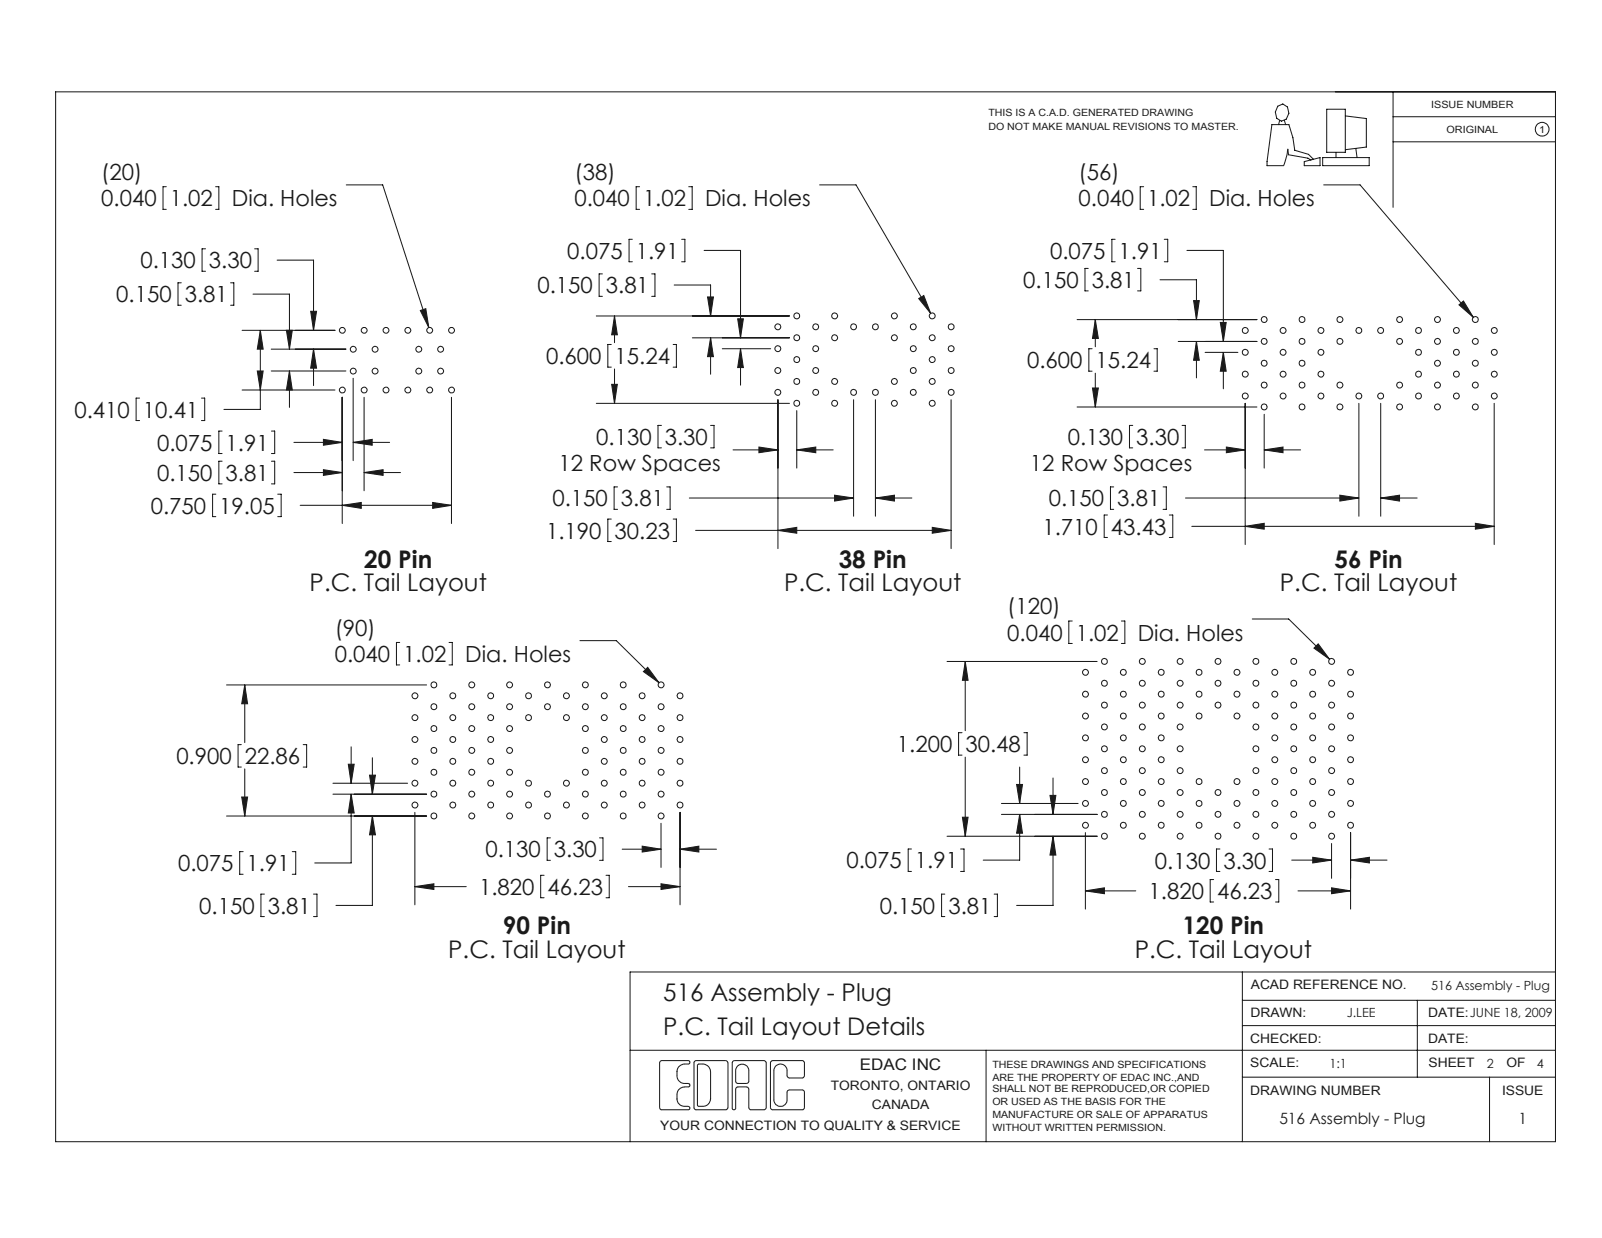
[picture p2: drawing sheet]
<svg xmlns="http://www.w3.org/2000/svg" width="279mm" height="216mm" viewBox="0 0 279 216" stroke-linecap="round" stroke-linejoin="round" font-family="sans-serif">
<g fill="none" stroke="#191924" stroke-width=".18">
<path d="M9.7 16h261.6v183.1h-261.6zM222.8 18.5l.9-.4 .8 .6 .3 1.1-.5 1-.8 .3-.8-.5-.3-1.1zM231.4 19h3.2v7.6h-3.2zM243 16v20.2M29 32.6h-.6v3.9h.6M37.6 32.6h.6v3.9h-.6M60.4 32.2h6.3l8.1 24.9M111.5 32.6h-.6v3.9h.6M120.1 32.6h.6v3.9h-.6M142.9 32.2h6.4l13 22.4M199.5 32.6h-.6v3.9h.6M208 32.6h.6v3.9h-.6"/>
<path d="M223.2 21.1l-.2 .6M224 21l.2 .7M227.5 28.2l2.7-.7v1.4h-2.7zM229.1 27.8l-.9-.9-2.4-.7-.3-2.2-.7-2.3h-3l-.8 7.2h2.9l.5-1.8 .2-1.1 .1 1 3.4 .6 .5 .3M230.7 27.5h8.1v1.4h-8.1zM230.9 32.2h6.3l19.8 23.2M233 26.6v.9M234.6 20.2l3.7 .5v4.9l-3.7 .5M236.5 25.9l.2 1.6M243 20.4h28.3M243 24.7h28.3M31.6 49.3h-.6v3.9h.6"/>
<path d="M35.8 43.4h-.6v3.9h.6M40.2 49.3h.6v3.9h-.6M42.2 57.6h16.2M44.1 51.3h6.4v9.6M44.4 43.4h.6v3.9h-.6M45.4 57.6l.5 3.3h-1zM45.4 57.6v13.8h-6.3M48.3 45.4h6.4v12.2M50 57.6h1l-.5 3.3zM54.2 54.3h1l-.5 3.3zM73.3 54.2l1-.4 .5 3.3zM104 55.1h33.7"/>
<path d="M105.1 47.8h-.6v3.9h.6M107.2 55.1v4.7M107.2 55.1l.5 3.3h-1zM110.3 41.7h-.6v3.9h.6M113.7 47.8h.5v3.9h-.5M117.6 49.7h6.3v5.4M118.9 41.7h.6v3.9h-.6M120.8 58.9h16.9M122.8 43.7h6.4v15.2M123.4 51.8h1l-.5 3.3zM123.9 58.9v6.4M123.9 58.9l.5 3.3h-1z"/>
<path d="M128.7 55.6h.9l-.4 3.3zM160.2 52.1l.9-.6 1.2 3.1zM187.9 55.7h31.3M189.8 46.8h-.6v3.9h.6M191 55.7l.6 3.3h-1.1zM191 55.7v4.8M194.5 41.7h-.6v3.9h.6M198.4 46.8h.6v3.9h-.6M202.3 48.8h6.4v6.9M203.1 41.7h.6v3.9h-.6M205.5 59.5h13.7M207 43.7h6.4v15.8"/>
<path d="M208.2 52.4h1l-.5 3.3zM208.7 59.5l.5 3.3h-1zM208.7 59.5v6.4M212.8 56.2h1.1l-.5 3.3zM254.5 53.2l.7-.7 1.8 2.9zM24.3 69.4h-.6v3.9h.6M35.1 69.4h.6v3.9h-.6M38.7 75.2h-.5v3.9h.5M42.2 68h16.2M44.9 64.7h1l-.5 3.3zM47.3 60.9h13M47.3 64.7h13"/>
<path d="M47.3 75.2h.6v3.9h-.6M50.5 64.7l.5 3.3h-1zM50.5 64.7v6.3M51.3 77.2h8.4M54.7 60.9l.5 3.3h-1zM54.7 60.9v6.3M56.4 76.6l3.3 .6-3.3 .4zM59.7 69.3v22M61.6 66v14.3M61.6 77.2h6.3M61.6 77.2l3.3-.6v1zM63.5 69.3v16.3"/>
<path d="M78.7 69.3v22M104 70.3h33.7M106.6 60.1h-.6v3.9h.6M106.7 67h1l-.5 3.3zM107.2 64.3v6M115.4 74.2h-.6v3.9h.6M117.4 60.1h.6v3.9h-.6M123.9 74.2h.6v3.9h-.6M126 60.8h8.4M127.8 78.5h7.9M129.2 60.8l.4 3.3h-.9zM129.2 60.8v6.4"/>
<path d="M132.4 78l3.3 .5-3.3 .5zM135.7 69.7v26M139 78.5l3.3-.5v1zM139 71.6v10M139 78.5h6.3M148.9 69.7v20.3M152.7 69.7v20.3M165.9 69.7v26M187.9 71h31.3M190.5 60.8h-.6v3.9h.6M190.5 67.7h1.1l-.6 3.3zM191 65.1v5.9"/>
<path d="M197.6 74.2h-.6v3.9h.6M201.3 60.8h.5v3.9h-.5M206.2 74.2h.5v3.9h-.5M210.1 78.5h7.1M210.2 61.5h5.7M213.4 61.5l.5 3.2h-1.1zM213.4 61.5v6.3M213.9 78l3.3 .5-3.3 .5zM217.2 70.3v24.7M220.5 78.5h6.3M220.5 72.2v9.4M220.5 78.5l3.3-.5v1z"/>
<path d="M237 70.3v19.7M240.8 70.3v19.7M260.6 70.3v24.7M37.6 86.2h-.5v3.9h.5M38.7 80.4h-.5v4h.5M47.3 80.4h.6v4h-.6M48.4 86.2h.6v3.9h-.6M51.3 82.4h8.4M52.4 88.1h26.3M56.4 81.9l3.3 .5-3.3 .5zM59.7 88.1l3.3-.5v1.1zM63.5 82.4l3.3-.5v1z"/>
<path d="M63.5 82.4h6.3M75.5 87.6l3.2 .5-3.2 .6zM106.6 90.5h-.6v3.9h.6M107.7 84.9h-.6v3.9h.6M116.3 84.9h.6v3.9h-.6M117.4 90.5h.6v3.9h-.6M120.2 86.9h28.7M121.3 92.5h44.6M135.7 92.5l3.3-.5v1zM145.6 86.4l3.3 .5-3.3 .5zM152.7 86.9l3.3-.5v1zM152.7 86.9h6.3"/>
<path d="M162.6 92l3.3 .5-3.3 .5zM193.1 89.8h-.5v3.9h.5M194.2 84.9h-.5v3.9h.5M202.8 84.9h.6v3.9h-.6M203.9 89.8h.6v3.9h-.6M206.8 86.9h30.2M207.9 91.8h52.7M217.2 91.8l3.3-.5v1zM233.7 86.4l3.3 .5-3.3 .5zM240.8 86.9l3.3-.5v1zM240.8 86.9h6.4M257.3 91.3l3.3 .5-3.3 .5z"/>
<path d="M39.5 119.5h34.9M42.7 119.5l.5 3.2h-1zM42.7 119.5v10M69.7 112h-.6v4h.6M78.3 112h.6v4h-.6M101.1 111.7h6.4l7.4 7.4M113 116.4l1.9 2.7-2.7-2zM165.2 115.4h26.1M168.3 115.4v12M168.3 115.4l.5 3.2h-.9zM187 108.3h-.6v3.9h.6M195.6 108.3h.6v3.9h-.6"/>
<path d="M218.4 107.9h6.4l7.1 7.1M229.9 112.3l2 2.7-2.7-2zM42.1 129.9h-.6v3.9h.6M42.2 139h1l-.5 3.3zM42.7 134.1v8.2M52.9 129.9h.6v3.9h-.6M58.1 138.5h16.3M58.1 136.6h13M60.7 133.3h1.1l-.6 3.3zM61.2 138.5v12h-6.3M61.2 130.2v6.4M61.2 138.5l.6 3.3h-1.1z"/>
<path d="M64.5 135.2h1l-.6 3.3zM64.9 132.2v6.3M167.8 127.8h-.6v3.9h.6M168.3 132v13.8M177.3 136.8h1l-.5 3.3zM177.8 133.8v6.3M178.6 127.8h.5v3.9h-.5M183.1 138.7h1l-.4 3.3zM183.7 135.7v6.3M39.5 142.3h34.9M42.4 148.5h-.6v4h.6M46.1 155.9h-.6v3.9h.6"/>
<path d="M51 148.5h.6v4h-.6M54.7 155.9h.6v3.9h-.6M64.9 142.3v15.6h-6.3M64.9 142.3l.6 3.3h-1zM72.4 154.6l3.3-.5v1zM72.4 141.7v16.1M72.4 154.6h8.9M94.9 152.6h-.6v4h.6M96 146.1h-.6v3.9h.6M104.6 146.1h.6v3.9h-.6M105.7 152.6h.6v4h-.6M108.5 148.1h6.8"/>
<path d="M109.6 154.6h9M112 147.6l3.3 .5-3.3 .5zM115.3 143.6v7.7M115.3 154.1l3.3 .5-3.3 .5zM118.6 148.1l3.3-.5v1zM118.6 141.7v16.1M118.6 148.1h6.4M159 148.1h-.6v3.9h.6M164.8 155.9h-.6v3.9h.6M165.2 145.8h26.1M167.5 148.1h.6v3.9h-.6M167.9 142.5h.9l-.5 3.3z"/>
<path d="M173.4 155.9h.6v3.9h-.6M174.7 142h16.6M174.7 140.1h13.3M177.8 142l.5 3.3h-1zM177.8 142v8h-6.3M183.7 145.8l.4 3.3h-1zM183.7 145.8v12.1h-6.4M189.3 155.4l3.3-.6v1.1zM189.3 145.2v13.3M189.3 155.4h8.8M211.7 153.4h-.6v3.9h.6M212.8 148.1h-.6v3.9h.6"/>
<path d="M221.3 148.1h.6v3.9h-.6M222.5 153.4h.5v3.9h-.5M225.3 150h6.9M226.4 155.4h9.1M229 149.5l3.2 .5-3.2 .5zM232.2 154.8l3.3 .6-3.3 .5zM232.2 147.1v6.1M235.5 145.2v13.3M235.5 150h6.4M235.5 150l3.3-.5v1zM216.7 178.9h54.6M216.7 174.4h54.6"/>
<path d="M216.7 169.5v29.6M247.2 174.4v13.5M271.3 169.5h-161.4v29.6M109.9 183.2h161.4M118.1 186.9a1.32 1.32 0 0 1 1.4-1.3h.5a.3 .3 0 0 0 .3-.3 .3 .3 0 0 0-.3-.3h-4.6l-.3 .1-.1 8a.37 .37 0 0 0 .5 .4h4.5a.3 .3 0 0 0 .3-.3 .3 .3 0 0 0-.3-.3h-.5a1.32 1.32 0 0 1-1.4-1.3M118.1 186.8v.8a1.32 1.32 0 0 0 1.4 1.3h.5a.3 .3 0 0 1 .3 .3 .3 .3 0 0 1-.3 .3h-.5a1.38 1.38 0 0 0-1.4 1.4v.8M121.1 185.1l.3-.1h5.2l.3 .1 .1 .3v7.7a.42 .42 0 0 1-.5 .4h-5a.37 .37 0 0 1-.5-.4v-7.9zM123.9 191.6a1.38 1.38 0 0 1-1.3 1.3h-.8l-.2-.2v-7l.2-.1h.8a1.38 1.38 0 0 1 1.3 1.3v4.8M127.9 185h5.4l.3 .3v8.1l-.3 .1h-2.5l-.1-.1-.1-3.5-.2-.3-.2-.1h-1.5l-.3 .2-.1 .2v3.4a.3 .3 0 0 1-.3 .2 .3 .3 0 0 1-.3-.2v-8zM128.7 185.9a1.18 1.18 0 0 1 1.2-.2 1.18 1.18 0 0 1 .7 1l-.1 2.1-.3 .1h-1.5a.37 .37 0 0 1-.4-.4v-1.9zM134.5 185h5.4l.3 .1 .1 2.5-.2 .3-2.5 .1-.3-.4v-.9a1.15 1.15 0 0 0-1.2-1.1 1.15 1.15 0 0 0-1.1 1.1v5.1a1.15 1.15 0 0 0 1.1 1.1 1.15 1.15 0 0 0 1.2-1.1v-1.4l.1-.2 .2-.1h2.5l.2 .3v2.8l-.2 .3h-5.4l-.3-.1v-8.1zM172 183.2v15.9"/>
<path d="M216.7 187.9h54.6M259.8 187.9v11.2"/>
<circle cx="269" cy="22.5" r="1.19"/>
<circle cx="59.7" cy="57.6" r=".5"/>
<circle cx="63.5" cy="57.6" r=".5"/>
<circle cx="67.3" cy="57.6" r=".5"/>
<circle cx="71.1" cy="57.6" r=".5"/>
<circle cx="74.9" cy="57.6" r=".5"/>
<circle cx="78.7" cy="57.6" r=".5"/>
<circle cx="135.7" cy="57" r=".5"/>
<circle cx="139" cy="58.9" r=".51"/>
<circle cx="139" cy="55.1" r=".51"/>
<circle cx="142.3" cy="57" r=".51"/>
<circle cx="145.6" cy="58.9" r=".51"/>
<circle cx="145.6" cy="55.1" r=".51"/>
<circle cx="148.9" cy="57" r=".51"/>
<circle cx="152.7" cy="57" r=".51"/>
<circle cx="156" cy="55.1" r=".5"/>
<circle cx="156" cy="58.9" r=".5"/>
<circle cx="159.3" cy="57" r=".51"/>
<circle cx="162.6" cy="55.1" r=".51"/>
<circle cx="162.6" cy="58.9" r=".51"/>
<circle cx="165.9" cy="57" r=".5"/>
<circle cx="217.2" cy="57.6" r=".51"/>
<circle cx="220.5" cy="55.7" r=".51"/>
<circle cx="220.5" cy="59.5" r=".51"/>
<circle cx="223.8" cy="57.6" r=".51"/>
<circle cx="227.1" cy="55.7" r=".51"/>
<circle cx="227.1" cy="59.5" r=".51"/>
<circle cx="230.4" cy="57.6" r=".5"/>
<circle cx="233.7" cy="55.7" r=".51"/>
<circle cx="233.7" cy="59.5" r=".51"/>
<circle cx="237" cy="57.6" r=".51"/>
<circle cx="240.8" cy="57.6" r=".51"/>
<circle cx="244.1" cy="59.5" r=".51"/>
<circle cx="244.1" cy="55.7" r=".51"/>
<circle cx="247.4" cy="57.6" r=".51"/>
<circle cx="250.7" cy="59.5" r=".51"/>
<circle cx="250.7" cy="55.7" r=".51"/>
<circle cx="254" cy="57.6" r=".51"/>
<circle cx="257.3" cy="59.5" r=".51"/>
<circle cx="257.3" cy="55.7" r=".51"/>
<circle cx="260.6" cy="57.6" r=".51"/>
<circle cx="59.7" cy="68" r=".51"/>
<circle cx="61.6" cy="60.9" r=".51"/>
<circle cx="61.6" cy="64.7" r=".51"/>
<circle cx="63.5" cy="68" r=".51"/>
<circle cx="65.4" cy="60.9" r=".51"/>
<circle cx="65.4" cy="64.7" r=".51"/>
<circle cx="67.3" cy="68" r=".51"/>
<circle cx="71.1" cy="68" r=".51"/>
<circle cx="73" cy="60.9" r=".51"/>
<circle cx="73" cy="64.7" r=".51"/>
<circle cx="74.9" cy="68" r=".51"/>
<circle cx="76.9" cy="60.9" r=".51"/>
<circle cx="76.9" cy="64.7" r=".51"/>
<circle cx="78.8" cy="68" r=".51"/>
<circle cx="135.7" cy="64.6" r=".5"/>
<circle cx="135.7" cy="60.8" r=".5"/>
<circle cx="135.7" cy="68.4" r=".5"/>
<circle cx="139" cy="70.3" r=".51"/>
<circle cx="139" cy="66.5" r=".51"/>
<circle cx="139" cy="62.7" r=".51"/>
<circle cx="142.3" cy="64.6" r=".51"/>
<circle cx="142.3" cy="60.8" r=".51"/>
<circle cx="142.3" cy="68.4" r=".51"/>
<circle cx="145.6" cy="66.5" r=".51"/>
<circle cx="145.6" cy="70.3" r=".51"/>
<circle cx="148.9" cy="68.4" r=".51"/>
<circle cx="152.7" cy="68.4" r=".51"/>
<circle cx="156" cy="66.5" r=".5"/>
<circle cx="156" cy="70.3" r=".5"/>
<circle cx="159.3" cy="68.4" r=".51"/>
<circle cx="159.3" cy="60.8" r=".51"/>
<circle cx="159.3" cy="64.6" r=".51"/>
<circle cx="162.6" cy="62.7" r=".51"/>
<circle cx="162.6" cy="66.5" r=".51"/>
<circle cx="162.6" cy="70.3" r=".51"/>
<circle cx="165.9" cy="68.4" r=".5"/>
<circle cx="165.9" cy="60.8" r=".5"/>
<circle cx="165.9" cy="64.6" r=".5"/>
<circle cx="217.2" cy="61.4" r=".51"/>
<circle cx="217.2" cy="69.1" r=".51"/>
<circle cx="217.2" cy="65.2" r=".51"/>
<circle cx="220.5" cy="63.3" r=".51"/>
<circle cx="220.5" cy="67.1" r=".51"/>
<circle cx="220.5" cy="71" r=".51"/>
<circle cx="223.8" cy="61.4" r=".51"/>
<circle cx="223.8" cy="69.1" r=".51"/>
<circle cx="223.8" cy="65.3" r=".51"/>
<circle cx="227.1" cy="63.3" r=".51"/>
<circle cx="227.1" cy="67.1" r=".51"/>
<circle cx="227.1" cy="71" r=".51"/>
<circle cx="230.4" cy="61.4" r=".5"/>
<circle cx="230.4" cy="69.1" r=".5"/>
<circle cx="230.4" cy="65.2" r=".5"/>
<circle cx="233.7" cy="67.1" r=".51"/>
<circle cx="233.7" cy="71" r=".51"/>
<circle cx="237" cy="69.1" r=".51"/>
<circle cx="240.8" cy="69.1" r=".51"/>
<circle cx="244.1" cy="71" r=".51"/>
<circle cx="244.1" cy="67.2" r=".51"/>
<circle cx="247.4" cy="65.2" r=".51"/>
<circle cx="247.4" cy="69.1" r=".51"/>
<circle cx="247.4" cy="61.4" r=".51"/>
<circle cx="250.7" cy="71" r=".51"/>
<circle cx="250.7" cy="67.2" r=".51"/>
<circle cx="250.7" cy="63.4" r=".51"/>
<circle cx="254" cy="65.2" r=".51"/>
<circle cx="254" cy="69.1" r=".51"/>
<circle cx="254" cy="61.4" r=".51"/>
<circle cx="257.3" cy="71" r=".51"/>
<circle cx="257.3" cy="67.1" r=".51"/>
<circle cx="257.3" cy="63.3" r=".51"/>
<circle cx="260.6" cy="65.3" r=".51"/>
<circle cx="260.6" cy="69.1" r=".51"/>
<circle cx="260.6" cy="61.4" r=".51"/>
<circle cx="75.7" cy="119.4" r=".51"/>
<circle cx="82.3" cy="119.4" r=".51"/>
<circle cx="88.9" cy="119.4" r=".51"/>
<circle cx="95.5" cy="119.4" r=".5"/>
<circle cx="102.1" cy="119.4" r=".51"/>
<circle cx="108.7" cy="119.4" r=".51"/>
<circle cx="115.3" cy="119.4" r=".51"/>
<circle cx="189.3" cy="117.3" r=".51"/>
<circle cx="192.6" cy="115.3" r=".51"/>
<circle cx="192.6" cy="119.1" r=".51"/>
<circle cx="195.9" cy="117.2" r=".5"/>
<circle cx="199.2" cy="115.3" r=".51"/>
<circle cx="199.2" cy="119.1" r=".51"/>
<circle cx="202.5" cy="117.2" r=".51"/>
<circle cx="205.8" cy="115.3" r=".51"/>
<circle cx="205.8" cy="119.2" r=".51"/>
<circle cx="209.1" cy="117.2" r=".51"/>
<circle cx="212.4" cy="115.3" r=".5"/>
<circle cx="212.4" cy="119.2" r=".5"/>
<circle cx="215.7" cy="117.2" r=".51"/>
<circle cx="219" cy="115.3" r=".51"/>
<circle cx="219" cy="119.1" r=".51"/>
<circle cx="222.3" cy="117.3" r=".51"/>
<circle cx="225.6" cy="115.3" r=".51"/>
<circle cx="225.6" cy="119.1" r=".51"/>
<circle cx="228.9" cy="117.2" r=".5"/>
<circle cx="232.2" cy="115.3" r=".51"/>
<circle cx="232.2" cy="119.1" r=".51"/>
<circle cx="235.6" cy="117.2" r=".51"/>
<circle cx="72.4" cy="136.6" r=".51"/>
<circle cx="72.4" cy="121.3" r=".51"/>
<circle cx="72.4" cy="125.2" r=".51"/>
<circle cx="72.4" cy="129" r=".51"/>
<circle cx="72.4" cy="132.8" r=".51"/>
<circle cx="75.7" cy="130.9" r=".51"/>
<circle cx="75.7" cy="127" r=".51"/>
<circle cx="75.7" cy="134.7" r=".51"/>
<circle cx="75.7" cy="123.2" r=".51"/>
<circle cx="75.7" cy="138.5" r=".51"/>
<circle cx="79" cy="121.3" r=".5"/>
<circle cx="79" cy="136.6" r=".5"/>
<circle cx="79" cy="125.1" r=".5"/>
<circle cx="79" cy="129" r=".5"/>
<circle cx="79" cy="132.8" r=".5"/>
<circle cx="82.3" cy="130.9" r=".51"/>
<circle cx="82.3" cy="127" r=".51"/>
<circle cx="82.3" cy="134.7" r=".51"/>
<circle cx="82.3" cy="123.2" r=".51"/>
<circle cx="82.3" cy="138.5" r=".51"/>
<circle cx="85.6" cy="121.3" r=".51"/>
<circle cx="85.6" cy="136.6" r=".51"/>
<circle cx="85.6" cy="125.1" r=".51"/>
<circle cx="85.6" cy="132.8" r=".51"/>
<circle cx="85.6" cy="129" r=".51"/>
<circle cx="88.9" cy="127.1" r=".51"/>
<circle cx="88.9" cy="130.9" r=".51"/>
<circle cx="88.9" cy="134.7" r=".51"/>
<circle cx="88.9" cy="123.3" r=".51"/>
<circle cx="88.9" cy="138.5" r=".51"/>
<circle cx="92.2" cy="136.6" r=".51"/>
<circle cx="92.2" cy="121.3" r=".51"/>
<circle cx="92.2" cy="125.1" r=".51"/>
<circle cx="95.5" cy="138.5" r=".5"/>
<circle cx="95.5" cy="123.2" r=".5"/>
<circle cx="98.8" cy="121.3" r=".51"/>
<circle cx="98.8" cy="136.6" r=".51"/>
<circle cx="98.8" cy="125.1" r=".51"/>
<circle cx="102.1" cy="130.9" r=".51"/>
<circle cx="102.1" cy="127" r=".51"/>
<circle cx="102.1" cy="134.7" r=".51"/>
<circle cx="102.1" cy="123.2" r=".51"/>
<circle cx="102.1" cy="138.5" r=".51"/>
<circle cx="105.4" cy="136.6" r=".51"/>
<circle cx="105.4" cy="121.3" r=".51"/>
<circle cx="105.4" cy="125.2" r=".51"/>
<circle cx="105.4" cy="132.8" r=".51"/>
<circle cx="105.4" cy="129" r=".51"/>
<circle cx="108.7" cy="130.9" r=".51"/>
<circle cx="108.7" cy="127" r=".51"/>
<circle cx="108.7" cy="134.7" r=".51"/>
<circle cx="108.7" cy="123.2" r=".51"/>
<circle cx="108.7" cy="138.5" r=".51"/>
<circle cx="112" cy="121.3" r=".5"/>
<circle cx="112" cy="136.6" r=".5"/>
<circle cx="112" cy="125.1" r=".5"/>
<circle cx="112" cy="132.8" r=".5"/>
<circle cx="112" cy="129" r=".5"/>
<circle cx="115.3" cy="130.9" r=".51"/>
<circle cx="115.3" cy="127" r=".51"/>
<circle cx="115.3" cy="134.7" r=".51"/>
<circle cx="115.3" cy="123.2" r=".51"/>
<circle cx="115.3" cy="138.5" r=".51"/>
<circle cx="118.6" cy="136.6" r=".51"/>
<circle cx="118.6" cy="121.3" r=".51"/>
<circle cx="118.6" cy="125.1" r=".51"/>
<circle cx="118.6" cy="132.8" r=".51"/>
<circle cx="118.6" cy="129" r=".51"/>
<circle cx="189.3" cy="124.9" r=".51"/>
<circle cx="189.3" cy="121.1" r=".51"/>
<circle cx="189.3" cy="128.7" r=".51"/>
<circle cx="189.3" cy="136.3" r=".51"/>
<circle cx="189.3" cy="132.5" r=".51"/>
<circle cx="192.6" cy="134.4" r=".51"/>
<circle cx="192.6" cy="130.6" r=".51"/>
<circle cx="192.6" cy="138.2" r=".51"/>
<circle cx="192.6" cy="126.8" r=".51"/>
<circle cx="192.6" cy="123" r=".51"/>
<circle cx="195.9" cy="121.1" r=".5"/>
<circle cx="195.9" cy="124.9" r=".5"/>
<circle cx="195.9" cy="128.7" r=".5"/>
<circle cx="195.9" cy="136.3" r=".5"/>
<circle cx="195.9" cy="132.5" r=".5"/>
<circle cx="199.2" cy="130.6" r=".51"/>
<circle cx="199.2" cy="134.4" r=".51"/>
<circle cx="199.2" cy="138.2" r=".51"/>
<circle cx="199.2" cy="123" r=".51"/>
<circle cx="199.2" cy="126.8" r=".51"/>
<circle cx="202.5" cy="124.9" r=".51"/>
<circle cx="202.5" cy="121.1" r=".51"/>
<circle cx="202.5" cy="128.7" r=".51"/>
<circle cx="202.5" cy="136.3" r=".51"/>
<circle cx="202.5" cy="132.5" r=".51"/>
<circle cx="205.8" cy="130.6" r=".51"/>
<circle cx="205.8" cy="134.4" r=".51"/>
<circle cx="205.8" cy="138.2" r=".51"/>
<circle cx="205.8" cy="126.8" r=".51"/>
<circle cx="205.8" cy="123" r=".51"/>
<circle cx="209.1" cy="121.1" r=".51"/>
<circle cx="209.1" cy="124.9" r=".51"/>
<circle cx="209.1" cy="136.3" r=".51"/>
<circle cx="212.4" cy="138.2" r=".5"/>
<circle cx="212.4" cy="123" r=".5"/>
<circle cx="215.7" cy="124.9" r=".51"/>
<circle cx="215.7" cy="121.1" r=".51"/>
<circle cx="215.7" cy="136.3" r=".51"/>
<circle cx="219" cy="130.6" r=".51"/>
<circle cx="219" cy="134.4" r=".51"/>
<circle cx="219" cy="138.2" r=".51"/>
<circle cx="219" cy="123" r=".51"/>
<circle cx="219" cy="126.8" r=".51"/>
<circle cx="222.3" cy="121.1" r=".51"/>
<circle cx="222.3" cy="124.9" r=".51"/>
<circle cx="222.3" cy="128.7" r=".51"/>
<circle cx="222.3" cy="136.3" r=".51"/>
<circle cx="222.3" cy="132.5" r=".51"/>
<circle cx="225.6" cy="130.6" r=".51"/>
<circle cx="225.6" cy="134.4" r=".51"/>
<circle cx="225.6" cy="138.2" r=".51"/>
<circle cx="225.6" cy="123" r=".51"/>
<circle cx="225.6" cy="126.8" r=".51"/>
<circle cx="228.9" cy="121.1" r=".5"/>
<circle cx="228.9" cy="124.9" r=".5"/>
<circle cx="228.9" cy="128.7" r=".5"/>
<circle cx="228.9" cy="132.5" r=".5"/>
<circle cx="228.9" cy="136.3" r=".5"/>
<circle cx="232.2" cy="134.4" r=".51"/>
<circle cx="232.2" cy="130.6" r=".51"/>
<circle cx="232.2" cy="138.2" r=".51"/>
<circle cx="232.2" cy="126.8" r=".51"/>
<circle cx="232.2" cy="123" r=".51"/>
<circle cx="235.6" cy="121.1" r=".51"/>
<circle cx="235.6" cy="124.9" r=".51"/>
<circle cx="235.6" cy="128.7" r=".51"/>
<circle cx="235.6" cy="132.5" r=".51"/>
<circle cx="235.6" cy="136.3" r=".51"/>
<circle cx="72.4" cy="140.4" r=".51"/>
<circle cx="75.7" cy="142.3" r=".51"/>
<circle cx="79" cy="140.4" r=".5"/>
<circle cx="82.3" cy="142.3" r=".51"/>
<circle cx="85.6" cy="140.4" r=".51"/>
<circle cx="88.9" cy="142.3" r=".51"/>
<circle cx="92.2" cy="140.4" r=".51"/>
<circle cx="95.5" cy="142.3" r=".5"/>
<circle cx="98.8" cy="140.4" r=".51"/>
<circle cx="102.1" cy="142.3" r=".51"/>
<circle cx="105.4" cy="140.4" r=".51"/>
<circle cx="108.7" cy="142.3" r=".51"/>
<circle cx="112" cy="140.4" r=".5"/>
<circle cx="115.3" cy="142.3" r=".51"/>
<circle cx="118.6" cy="140.4" r=".51"/>
<circle cx="189.3" cy="143.9" r=".51"/>
<circle cx="189.3" cy="140.1" r=".51"/>
<circle cx="192.6" cy="142" r=".51"/>
<circle cx="192.6" cy="145.8" r=".51"/>
<circle cx="195.9" cy="143.9" r=".5"/>
<circle cx="195.9" cy="140.1" r=".5"/>
<circle cx="199.2" cy="142" r=".51"/>
<circle cx="199.2" cy="145.8" r=".51"/>
<circle cx="202.5" cy="140.1" r=".51"/>
<circle cx="202.5" cy="143.9" r=".51"/>
<circle cx="205.8" cy="142" r=".51"/>
<circle cx="205.8" cy="145.8" r=".51"/>
<circle cx="209.1" cy="140.1" r=".51"/>
<circle cx="209.1" cy="143.9" r=".51"/>
<circle cx="212.4" cy="145.8" r=".5"/>
<circle cx="212.4" cy="142" r=".5"/>
<circle cx="215.7" cy="143.9" r=".51"/>
<circle cx="215.7" cy="140.1" r=".51"/>
<circle cx="219" cy="145.8" r=".51"/>
<circle cx="219" cy="142" r=".51"/>
<circle cx="222.3" cy="140.1" r=".51"/>
<circle cx="222.3" cy="143.9" r=".51"/>
<circle cx="225.6" cy="145.8" r=".51"/>
<circle cx="225.6" cy="142" r=".51"/>
<circle cx="228.9" cy="140.1" r=".5"/>
<circle cx="228.9" cy="143.9" r=".5"/>
<circle cx="232.2" cy="145.8" r=".51"/>
<circle cx="232.2" cy="142" r=".51"/>
<circle cx="235.6" cy="143.9" r=".51"/>
<circle cx="235.6" cy="140.1" r=".51"/>
</g>
<path d="M54.7 60.9l.5 3.3h-1zM54.2 54.3h1l-.5 3.3zM75.5 87.6l3.2 .5-3.2 .6zM59.7 88.1l3.3-.5v1.1zM63.5 82.4l3.3-.5v1zM56.4 81.9l3.3 .5-3.3 .5zM61.6 77.2l3.3-.6v1zM56.4 76.6l3.3 .6-3.3 .4zM50.5 64.7l.5 3.3h-1zM50 57.6h1l-.5 3.3zM44.9 64.7h1l-.5 3.3zM45.4 57.6l.5 3.3h-1zM107.2 55.1l.5 3.3h-1zM106.7 67h1l-.5 3.3zM135.7 92.5l3.3-.5v1zM162.6 92l3.3 .5-3.3 .5zM145.6 86.4l3.3 .5-3.3 .5zM152.7 86.9l3.3-.5v1zM139 78.5l3.3-.5v1zM132.4 78l3.3 .5-3.3 .5zM123.4 51.8h1l-.5 3.3zM123.9 58.9l.5 3.3h-1zM128.7 55.6h.9l-.4 3.3zM129.2 60.8l.4 3.3h-.9zM217.2 91.8l3.3-.5v1zM257.3 91.3l3.3 .5-3.3 .5zM240.8 86.9l3.3-.5v1zM233.7 86.4l3.3 .5-3.3 .5zM220.5 78.5l3.3-.5v1zM213.9 78l3.3 .5-3.3 .5zM190.5 67.7h1.1l-.6 3.3zM191 55.7l.6 3.3h-1.1zM208.7 59.5l.5 3.3h-1zM208.2 52.4h1l-.5 3.3zM212.8 56.2h1.1l-.5 3.3zM213.4 61.5l.5 3.2h-1.1zM254.5 53.2l2.5 2.2-1.8-2.9zM160.2 52.1l2.1 2.5-1.2-3.1zM73.3 54.2l1.5 2.9-.5-3.3zM72.4 154.6l3.3-.5v1zM115.3 154.1l3.3 .5-3.3 .5zM42.7 119.5l.5 3.2h-1zM42.2 139h1l-.5 3.3zM113 116.4l-.8 .7 2.7 2zM118.6 148.1l3.3-.5v1zM112 147.6l3.3 .5-3.3 .5zM64.9 142.3l.6 3.3h-1zM64.5 135.2h1l-.6 3.3zM60.7 133.3h1.1l-.6 3.3zM61.2 138.5l.6 3.3h-1.1zM189.3 155.4l3.3-.6v1.1zM232.2 154.8l3.3 .6-3.3 .5zM229 149.5l3.2 .5-3.2 .5zM235.5 150l3.3-.5v1zM167.9 142.5h.9l-.5 3.3zM168.3 115.4l.5 3.2h-.9zM183.7 145.8l.4 3.3h-1zM183.1 138.7h1l-.4 3.3zM177.8 142l.5 3.3h-1zM177.3 136.8h1l-.5 3.3zM229.9 112.3l-.7 .7 2.7 2z" fill="#191924"/>
<g font-size="4.2" fill="#191924">
<text x="63.5" y="99">20 Pin</text>
<text x="146.3" y="99">38 Pin</text>
<text x="232.8" y="99">56 Pin</text>
<text x="54" y="103.1">P.C. Tail Layout</text>
<text x="136.7" y="103.1">P.C. Tail Layout</text>
<text x="223.2" y="103.1">P.C. Tail Layout</text>
<text x="78.2" y="167">P.C. Tail Layout</text>
<text x="87.7" y="162.9">90 Pin</text>
<text x="197.9" y="167">P.C. Tail Layout</text>
<text x="206.2" y="162.9">120 Pin</text>
<text x="115.7" y="174.7">516 Assembly - Plug</text>
<text x="115.7" y="180.6">P.C. Tail Layout Details</text>
</g>
<g font-size="3.9" fill="#191924">
<text x="17.7" y="36">0.040</text>
<text x="17.7" y="31.4">(20)</text>
<text x="29.6" y="36">1.02</text>
<text x="40.4" y="36">Dia. Holes</text>
<text x="100.2" y="36">0.040</text>
<text x="100.2" y="31.4">(38)</text>
<text x="112.1" y="36">1.02</text>
<text x="123" y="36">Dia. Holes</text>
<text x="188.1" y="36">0.040</text>
<text x="188.1" y="31.4">(56)</text>
<text x="200.1" y="36">1.02</text>
<text x="210.9" y="36">Dia. Holes</text>
<text x="24.5" y="46.8">0.130</text>
<text x="36.4" y="46.8">3.30</text>
<text x="98.9" y="45.1">0.075</text>
<text x="110.9" y="45.1">1.91</text>
<text x="183.1" y="45.1">0.075</text>
<text x="195.1" y="45.1">1.91</text>
<text x="20.3" y="52.7">0.150</text>
<text x="32.2" y="52.7">3.81</text>
<text x="93.7" y="51.2">0.150</text>
<text x="105.7" y="51.2">3.81</text>
<text x="178.5" y="50.2">0.150</text>
<text x="190.4" y="50.2">3.81</text>
<text x="95.2" y="63.5">0.600</text>
<text x="107.2" y="63.5">15.24</text>
<text x="179.1" y="64.2">0.600</text>
<text x="191.1" y="64.2">15.24</text>
<text x="13" y="72.8">0.410</text>
<text x="24.9" y="72.8">10.41</text>
<text x="104" y="77.6">0.130</text>
<text x="115.9" y="77.6">3.30</text>
<text x="186.2" y="77.6">0.130</text>
<text x="198.2" y="77.6">3.30</text>
<text x="27.4" y="83.9">0.150</text>
<text x="27.4" y="78.6">0.075</text>
<text x="39.3" y="83.9">3.81</text>
<text x="39.3" y="78.6">1.91</text>
<text x="97.4" y="82.2">12 Row Spaces</text>
<text x="179.6" y="82.2">12 Row Spaces</text>
<text x="26.3" y="89.6">0.750</text>
<text x="38.2" y="89.6">19.05</text>
<text x="96.3" y="88.3">0.150</text>
<text x="108.3" y="88.3">3.81</text>
<text x="182.9" y="88.3">0.150</text>
<text x="194.9" y="88.3">3.81</text>
<text x="95.2" y="93.9">1.190</text>
<text x="107.2" y="93.9">30.23</text>
<text x="181.8" y="93.2">1.710</text>
<text x="193.8" y="93.2">43.43</text>
<text x="175.7" y="107.1">(120)</text>
<text x="58.4" y="110.9">(90)</text>
<text x="175.7" y="111.7">0.040</text>
<text x="187.6" y="111.7">1.02</text>
<text x="198.4" y="111.7">Dia. Holes</text>
<text x="58.4" y="115.5">0.040</text>
<text x="70.3" y="115.5">1.02</text>
<text x="81.2" y="115.5">Dia. Holes</text>
<text x="156.4" y="131.2">1.200</text>
<text x="168.4" y="131.2">30.48</text>
<text x="30.8" y="133.3">0.900</text>
<text x="42.7" y="133.3">22.86</text>
<text x="84.6" y="149.5">0.130</text>
<text x="96.6" y="149.5">3.30</text>
<text x="31.1" y="152">0.075</text>
<text x="43" y="152">1.91</text>
<text x="147.6" y="151.5">0.075</text>
<text x="159.6" y="151.5">1.91</text>
<text x="201.4" y="151.5">0.130</text>
<text x="213.4" y="151.5">3.30</text>
<text x="34.8" y="159.3">0.150</text>
<text x="46.7" y="159.3">3.81</text>
<text x="83.5" y="156.1">1.820</text>
<text x="95.5" y="156.1">46.23</text>
<text x="153.4" y="159.3">0.150</text>
<text x="165.4" y="159.3">3.81</text>
<text x="200.3" y="156.8">1.820</text>
<text x="212.3" y="156.8">46.23</text>
</g>
<text font-size="2.8" fill="#191924" x="150" y="186.5">EDAC INC</text>
<g font-size="2.7" fill="#191924">
<text x="223.1" y="196">516 Assembly - Plug</text>
<text x="264.8" y="196">1</text>
</g>
<g font-size="2.3" fill="#191924">
<text x="218.1" y="172.5">ACAD REFERENCE NO.</text>
<text x="218.1" y="177.4">DRAWN:</text>
<text x="249.1" y="177.4">DATE:JUNE 18, 2009</text>
<text x="218.1" y="181.9">CHECKED:</text>
<text x="249.1" y="181.9">DATE:</text>
<text x="144.9" y="190.1">TORONTO, ONTARIO</text>
<text x="218.1" y="186.2">SCALE:</text>
<text x="218.1" y="190.9">DRAWING NUMBER</text>
<text x="249.2" y="186.2">SHEET</text>
<text x="262" y="190.9">ISSUE</text>
<text x="262.7" y="186.2">OF</text>
<text x="115.2" y="197.1">YOUR CONNECTION TO QUALITY &amp; SERVICE</text>
<text x="152.1" y="193.4">CANADA</text>
</g>
<g font-size="2.2" fill="#191924">
<text x="249.6" y="172.6">516 Assembly - Plug</text>
<text x="234.9" y="177.4">J.LEE</text>
<text x="231.9" y="186.2">1:1</text>
<text x="259.3" y="186.2">2</text>
<text x="268" y="186.2">4</text>
</g>
<g font-size="1.7" fill="#191924">
<text x="172.4" y="20.3">THIS IS A C.A.D. GENERATED DRAWING</text>
<text x="172.4" y="22.7">DO NOT MAKE MANUAL REVISIONS TO MASTER.</text>
<text x="249.6" y="18.8">ISSUE NUMBER</text>
<text x="252.3" y="23.1">ORIGINAL</text>
<text x="268.5" y="23.1">1</text>
<text x="173.1" y="186.3">THESE DRAWINGS AND SPECIFICATIONS</text>
<text x="173.1" y="188.5">ARE THE PROPERTY OF EDAC INC.,AND</text>
<text x="173.1" y="190.5">SHALL NOT BE REPRODUCED,OR COPIED</text>
<text x="173.1" y="192.7">OR USED AS THE BASIS FOR THE</text>
<text x="173.1" y="194.9">MANUFACTURE OR SALE OF APPARATUS</text>
<text x="173.1" y="197.3">WITHOUT WRITTEN PERMISSION.</text>
</g>
</svg>
